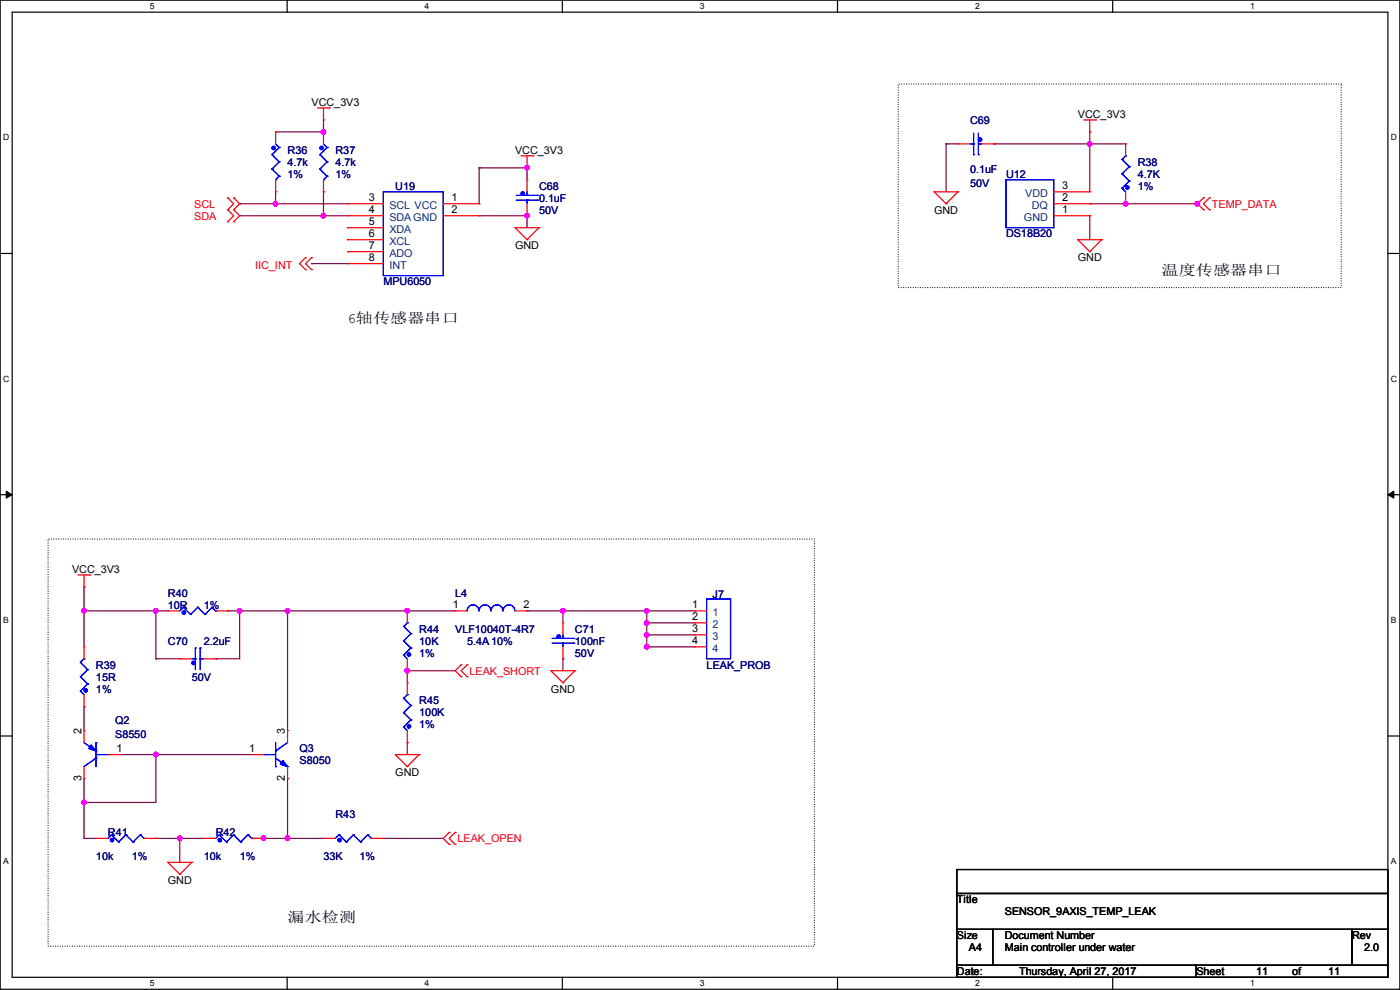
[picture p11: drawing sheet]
<svg xmlns="http://www.w3.org/2000/svg" width="297mm" height="210mm" viewBox="0 0 297 210" stroke-linecap="round" stroke-linejoin="round" font-family="sans-serif">
<path d="M0 0h297v209.8h-297zM2.6 2.6h291.8v204.7h-291.8z" fill="none" stroke="#000" stroke-width=".25"/>
<g fill="#fff">
<path d="M31.7 .3h1v2h-1z"/>
<path d="M31.7 207.6h1v1.9h-1z"/>
</g>
<path d="M60.9 0v2.6M60.9 207.3v2.5" fill="none" stroke="#000" stroke-width=".25"/>
<g fill="#fff">
<path d="M90.1 .3h1v2h-1z"/>
<path d="M90.1 207.6h1v1.9h-1z"/>
</g>
<path d="M119.3 0v2.6M119.3 207.3v2.5" fill="none" stroke="#000" stroke-width=".25"/>
<g fill="#fff">
<path d="M148.5 .3h.9v2h-.9z"/>
<path d="M148.5 207.6h.9v1.9h-.9z"/>
</g>
<path d="M177.7 0v2.6M177.7 207.3v2.5" fill="none" stroke="#000" stroke-width=".25"/>
<g fill="#fff">
<path d="M206.8 .3h1v2h-1z"/>
<path d="M206.8 207.6h1v1.9h-1z"/>
</g>
<path d="M236.1 0v2.6M236.1 207.3v2.5" fill="none" stroke="#000" stroke-width=".25"/>
<g fill="#fff">
<path d="M265.2 .3h1v2h-1z"/>
<path d="M265.2 207.6h1v1.9h-1z"/>
<path d="M.7 28.2h1.2v1.9h-1.2z"/>
<path d="M295.1 28.2h1.2v1.9h-1.2z"/>
<path d="M.7 79.3h1.2v2h-1.2z"/>
<path d="M295.1 79.3h1.2v2h-1.2z"/>
</g>
<path d="M0 53.8h2.6M294.4 53.8h2.6" fill="none" stroke="#000" stroke-width=".25"/>
<g fill="#fff">
<path d="M.7 130.5h1.2v2h-1.2z"/>
<path d="M295.1 130.5h1.1v2h-1.1z"/>
</g>
<path d="M0 104.9h2.6M294.4 104.9h2.6" fill="none" stroke="#000" stroke-width=".25"/>
<path d="M1.3 104.2l1.3 .7-1.3 .8zM294.4 104.9l1.3-.7v1.5z" fill="#000" stroke="#000" stroke-width=".21"/>
<g fill="#fff">
<path d="M.7 181.7h1.2v2h-1.2z"/>
<path d="M295.1 181.7h1.1v2h-1.1z"/>
</g>
<path d="M0 156.1h2.6M294.4 156.1h2.6M203 184.4h91.4v5.1h-91.4zM203 189.5h91.4v7.6h-91.4zM203 197.1h7.6v7.7h-7.6zM210.6 197.1h76.2v7.7h-76.2zM286.8 197.1h7.6v7.7h-7.6zM203 204.8h50.8v2.5h-50.8zM253.8 204.8h40.6v2.5h-40.6z" fill="none" stroke="#000" stroke-width=".25"/>
<path d="M190.5 17.8h94v43.2h-94zM10.2 114.3h162.6v86.4h-162.6z" fill="none" stroke="#000" stroke-width=".25" stroke-dasharray="0 .5"/>
<g fill="none" stroke="#800040" stroke-width=".25">
<path d="M58.5 28h.1M68.6 25.4h.1M68.6 25.4v2.6h-10.1M101.6 35.6h.1M101.6 35.6v7.6M101.6 35.6h10.2M111.8 35.6h.1M111.8 35.6v2.5M200.7 30.5h.1M200.7 30.5h2.5M200.7 30.5v10.2M210.9 30.5h.1"/>
<path d="M210.9 30.5h27.9M231.2 30.5h.1M231.2 28h.1M231.2 28v12.7M50.8 45.8h.1M50.8 43.2h.1M50.8 43.2h22.9M50.8 45.8h22.9M58.5 43.2h.1M58.5 40.7h.1M58.5 40.7v2.5M66.1 55.9h.1"/>
<path d="M66.1 55.9h7.6M68.6 45.8h.1M68.6 40.7h.1M68.6 40.7v5.1M101.6 45.8h.1M101.6 45.8h10.2M111.8 45.8h.1M111.8 45.8v2.5M231.2 45.8h.1M231.2 43.2h.1M231.2 43.2h22.8M231.2 45.8v5"/>
<path d="M238.8 43.2h.1M17.8 129.6h.1M17.8 124.5h.1M17.8 124.5v12.7M17.8 129.6h17.8M33.1 129.6h.1M33.1 139.7h.1M33.1 129.6v10.1M33.1 139.7h5M45.8 139.7h.1M48.3 129.6h.1M48.3 129.6h48.3"/>
<path d="M50.8 129.6h.1M50.8 129.6v10.1h-5M61 129.6h.1M61 129.6v25.4M86.4 129.6h.1M111.8 129.6h.1M111.8 129.6h35.6M119.4 129.6h.1M119.4 139.7h.1M119.4 129.6v2.5M119.4 139.7v2.6M137.2 129.6h.1"/>
<path d="M137.2 134.7h.1M137.2 132.1h.1M137.2 137.2h.1M137.2 129.6v7.6M137.2 132.1h10.2M137.2 134.7h10.2M137.2 137.2h10.2M17.8 149.9h.1M17.8 149.9v5.1M86.4 142.3h.1M86.4 157.5h.1M86.4 142.3v2.5"/>
<path d="M86.4 157.5v2.6M86.4 142.3h10.2M17.8 170.2h.1M17.8 177.8h.1M17.8 165.1h.1M17.8 165.1v12.7M17.8 177.8h2.6M25.4 160.1h.1M25.4 160.1h28M33.1 160.1h.1M33.1 177.8h.1M33.1 160.1v10.1h-15.3"/>
<path d="M33.1 177.8h10.1M38.1 177.8h.1M38.1 177.8v5.1M53.4 177.8h.1M53.4 177.8h15.2M55.9 177.8h.1M61 165.1h.1M61 177.8h.1M61 165.1v12.7M81.3 177.8h.1M81.3 177.8h12.7"/>
</g>
<g fill="#f0f" stroke="#f0f" stroke-width=".25">
<circle cx="17.8" cy="129.6" r=".49"/>
<circle cx="33" cy="160" r=".49"/>
<circle cx="17.8" cy="170.2" r=".49"/>
<circle cx="61" cy="177.8" r=".49"/>
<circle cx="33" cy="129.6" r=".49"/>
<circle cx="50.8" cy="129.6" r=".49"/>
<circle cx="86.4" cy="129.6" r=".49"/>
<circle cx="61" cy="129.6" r=".49"/>
<circle cx="137.2" cy="129.6" r=".49"/>
<circle cx="55.9" cy="177.8" r=".49"/>
<circle cx="86.4" cy="142.3" r=".49"/>
<circle cx="38.1" cy="177.8" r=".49"/>
<circle cx="254" cy="43.2" r=".49"/>
<circle cx="238.8" cy="43.2" r=".49"/>
<circle cx="231.2" cy="30.5" r=".49"/>
<circle cx="137.2" cy="137.2" r=".49"/>
<circle cx="137.2" cy="134.6" r=".49"/>
<circle cx="119.4" cy="129.6" r=".49"/>
<circle cx="137.2" cy="132.1" r=".49"/>
<circle cx="58.4" cy="43.2" r=".49"/>
<circle cx="68.6" cy="45.7" r=".49"/>
<circle cx="111.8" cy="35.6" r=".49"/>
<circle cx="111.8" cy="45.7" r=".49"/>
<circle cx="68.6" cy="28" r=".49"/>
</g>
<g fill="none" stroke="#f00" stroke-width=".25">
<path d="M58.5 28h.1M58.5 28v2.5M58.5 38.1v2.6M67.4 22.9h2.5M68.6 25.4h.1M68.6 28h.1M68.6 22.9v2.5M68.6 28v2.5M68.6 38.1v2.6M69.9 22.9h.1M110.5 33.1h2.6M111.8 35.6h.1"/>
<path d="M111.8 38.1h.1M111.8 33.1v2.5M111.8 38.1v2.6M113.1 33.1h.1M203.2 30.5h.1M203.2 30.5h2.6M208.3 30.5h2.6M210.9 30.5h.1M229.9 25.4h2.6M231.2 28h.1M231.2 25.4v2.6M232.5 25.4h.1"/>
<path d="M238.8 30.5h.1M238.8 30.5v2.6M48.3 44.5h.1M48.3 42h.1M48.3 47h.1M48.3 42l1.3 1.2-1.3 1.3M48.3 44.5l1.3 1.3-1.3 1.2M49.6 42h.1M49.6 44.5h.1M49.6 47h.1M49.6 42l1.2 1.2-1.2 1.3M49.6 44.5l1.2 1.3-1.2 1.2"/>
<path d="M58.5 40.7h.1M64.8 54.7h.1M64.8 57.2h.1M64.8 54.7l-1.3 1.2 1.3 1.3M66.1 54.7h.1M66.1 57.2h.1M66.1 54.7l-1.3 1.2 1.3 1.3M68.6 40.7h.1M73.7 43.2h.1M73.7 45.8h.1M73.7 48.3h.1M73.7 50.8h.1"/>
<path d="M73.7 53.4h.1M73.7 55.9h.1M73.7 50.8h7.6M73.7 48.3h7.6M73.7 45.8h7.6M73.7 43.2h7.6M73.7 53.4h7.6M73.7 55.9h7.6M94 45.8h7.6M94 43.2h7.6M101.6 43.2h.1M101.6 45.8h.1"/>
<path d="M109.3 48.3h.1M109.3 48.3h5M109.3 48.3l2.5 2.5M111.8 50.8h.1M111.8 45.8h.1M111.8 43.2v2.6M114.3 48.3h.1M114.3 48.3l-2.5 2.5M198.2 40.7h.1M198.2 40.7h5M198.2 40.7l2.5 2.5M200.7 43.2h.1"/>
<path d="M203.2 40.7h.1M203.2 40.7l-2.5 2.5M223.6 40.7h7.6M223.6 45.8h7.6M223.6 43.2h7.6M228.6 50.8h.1M228.6 50.8h5.1M228.6 50.8l2.6 2.6M231.2 53.4h.1M231.2 45.8h.1M231.2 43.2h.1M231.2 40.7h.1"/>
<path d="M233.7 50.8h.1M233.7 50.8l-2.5 2.6M238.8 43.2h.1M238.8 40.7v2.5M255.3 42h.1M255.3 44.5h.1M255.3 42l-1.3 1.2 1.3 1.3M256.6 44.5h.1M256.6 42h.1M256.6 42l-1.3 1.2 1.3 1.3M16.6 122h2.5M17.8 124.5h.1"/>
<path d="M17.8 137.2h.1M17.8 122v2.5M17.8 137.2v2.5M19.1 122h.1M35.6 129.6h.1M35.6 129.6h2.5M38.1 139.7h.1M38.1 139.7h2.6M43.2 139.7h2.6M45.8 139.7h.1M45.8 129.6h2.5M48.3 129.6h.1"/>
<path d="M86.4 129.6h.1M86.4 129.6v2.5M86.4 139.7v2.6M96.6 129.6h.1M96.6 129.6h2.5M109.3 129.6h2.5M111.8 129.6h.1M119.4 132.1h.1M119.4 139.7h.1M119.4 132.1v2.6M119.4 137.2v2.5M147.4 129.6h.1"/>
<path d="M147.4 132.1h.1M147.4 134.7h.1M147.4 137.2h.1M147.4 129.6h2.5M147.4 132.1h2.5M147.4 134.7h2.5M147.4 137.2h2.5M17.8 155h.1M17.8 149.9h.1M17.8 147.4v2.5M17.8 155v2.5M61 155h.1"/>
<path d="M61 155v2.5M86.4 142.3h.1M86.4 157.5h.1M86.4 144.8h.1M86.4 144.8v2.6M86.4 155v2.5M97.8 141h.1M97.8 143.6h.1M97.8 141l-1.2 1.3 1.2 1.3M99.1 143.6h.1M99.1 141h.1M99.1 141l-1.3 1.3 1.3 1.3"/>
<path d="M116.9 142.3h.1M116.9 142.3h5.1M116.9 142.3l2.5 2.5M119.4 144.8h.1M122 142.3h.1M122 142.3l-2.6 2.5M17.8 165.1h.1M17.8 162.6v2.5M20.4 177.8h.1M20.4 177.8h2.5M22.9 160.1h2.5M25.4 160.1h.1"/>
<path d="M30.5 177.8h2.6M33.1 177.8h.1M43.2 177.8h.1M43.2 177.8h2.6M53.4 160.1h.1M53.4 160.1h2.5M53.4 177.8h2.5M55.9 177.8h.1M61 165.1h.1M61 162.6v2.5M68.6 177.8h.1M68.6 177.8h2.6"/>
<path d="M78.8 177.8h2.5M81.3 177.8h.1M83.9 160.1h.1M83.9 160.1h5M83.9 160.1l2.5 2.5M86.4 162.6h.1M88.9 160.1h.1M88.9 160.1l-2.5 2.5M95.3 176.6h.1M95.3 179.1h.1M95.3 176.6l-1.3 1.2 1.3 1.3M96.6 179.1h.1"/>
<path d="M96.6 176.6h.1M96.6 176.6l-1.3 1.2 1.3 1.3M35.6 182.9h.1M35.6 182.9h5.1M35.6 182.9l2.5 2.6M38.1 185.5h.1M40.7 182.9h.1M40.7 182.9l-2.6 2.6"/>
</g>
<g fill="none" stroke="#00f" stroke-width=".25">
<path d="M57.7 32.8h.1M57.7 35.9h.1M57.7 32.8l1.5 1.5M57.7 35.9l1.5 1.5M58.5 38.1h.1M58.5 30.5l.7 .8M59.2 31.3h.1M59.2 34.3h.1M59.2 37.4h.1M59.2 31.3l-1.5 1.5M59.2 34.3l-1.5 1.6M59.2 37.4l-.7 .7"/>
<path d="M67.9 32.8h.1M67.9 35.9h.1M67.9 32.8l1.5 1.5M67.9 35.9l1.5 1.5M68.6 38.1h.1M68.6 30.5l.8 .8M69.4 31.3h.1M69.4 34.3h.1M69.4 37.4h.1M69.4 31.3l-1.5 1.5M69.4 34.3l-1.5 1.6M69.4 37.4l-.8 .7"/>
<path d="M205.8 30.5h.7M206.5 32.8h.1M206.5 30.5h.1M206.5 28.2v4.6M207.6 32.8h.1M207.6 30.5h.1M207.6 28.2v4.6M207.6 30.5h.7M213.4 38.1h10.2v10.2h-10.2zM238 39.9h.1M238 36.9h.1M238 33.8h.1"/>
<path d="M238 39.9l.8 .8M238 36.9l1.6 1.5M238 33.8l1.6 1.5M238.8 33.1h.1M238.8 33.1l-.8 .7M239.6 38.4h.1M239.6 35.3h.1M239.6 38.4l-1.6 1.5M239.6 35.3l-1.6 1.6M81.3 40.7h12.7v17.8h-12.7zM109.5 42.5h4.6M109.5 41.4h4.6"/>
<path d="M111.8 42.5h.1M111.8 41.4h.1M111.8 40.7v.7M111.8 42.5v.7M114.1 42.5h.1M114.1 41.4h.1M17.8 139.7h.1M17.8 139.7l-.7 .8M38.9 128.8h.1M38.9 128.8l-.8 .8M38.9 128.8l1.5 1.5M40.4 130.3h.1"/>
<path d="M40.7 139.7h.7M41.4 137.5h.1M41.4 139.7h.1M41.4 137.5v4.5M42 128.8h.1M42 128.8l-1.6 1.5M42 128.8l1.5 1.5M42.5 137.5h.1M42.5 139.7h.1M42.5 137.5v4.5M42.5 139.7h.7M43.5 130.3h.1"/>
<path d="M45 128.8h.1M45 128.8l-1.5 1.5M45 128.8l.8 .8M45.8 129.6h.1M85.6 139h.1M85.6 135.9h.1M85.6 132.9h.1M85.6 139l.8 .7M85.6 135.9l1.6 1.6M85.6 132.9l1.6 1.5M86.4 132.1h.1M86.4 132.1l-.8 .8"/>
<path d="M87.2 137.5h.1M87.2 134.4h.1M87.2 137.5l-1.6 1.5M87.2 134.4l-1.6 1.5M99.1 129.6a1.25 1.25 0 0 1 1.3-1.3 1.25 1.25 0 0 1 1.2 1.3 1.29 1.29 0 0 1 1.3-1.3 1.29 1.29 0 0 1 1.3 1.3 1.25 1.25 0 0 1 1.2-1.3 1.25 1.25 0 0 1 1.3 1.3M106.7 129.6a1.25 1.25 0 0 1 1.3-1.3 1.25 1.25 0 0 1 1.2 1.3M117.1 136.4h4.6M117.1 135.4h4.6M119.4 136.4h.1M119.4 135.4h.1M119.4 134.7v.7M119.4 136.4v.8"/>
<path d="M121.7 136.4h.1M121.7 135.4h.1M149.9 127h5.1v12.7h-5.1zM17.1 146.6h.1M17.1 143.6h.1M17.1 140.5h.1M17.1 146.6l.7 .8M17.1 143.6l1.5 1.5M17.1 140.5l1.5 1.5M17.8 157.5l2.6 1.8M18.6 145.1h.1M18.6 142h.1"/>
<path d="M18.6 145.1l-1.5 1.5M18.6 142l-1.5 1.6M20.4 159.3h.1M20.4 157.5h.1M20.4 157.5v5.1M58.5 159.3h.1M58.5 157.5v5.1M61 157.5l-2.5 1.8M85.6 154.2h.1M85.6 151.2h.1M85.6 148.1h.1M85.6 154.2l.8 .8"/>
<path d="M85.6 151.2l1.6 1.5M85.6 148.1l1.6 1.5M86.4 147.4h.1M86.4 147.4l-.8 .7M87.2 152.7h.1M87.2 149.6h.1M87.2 152.7l-1.6 1.5M87.2 149.6l-1.6 1.6M20.4 160.8h.1M20.4 160.1h2.5M20.4 160.8l-2.6 1.8M22.9 160.1h.1"/>
<path d="M23.7 177.1h.1M23.7 177.1l-.8 .7M23.7 177.1l1.5 1.5M25.2 178.6h.1M26.7 177.1h.1M26.7 177.1l-1.5 1.5M26.7 177.1l1.5 1.5M28.2 178.6h.1M29.8 177.1h.1M29.8 177.1l-1.6 1.5M29.8 177.1l.7 .7M30.5 177.8h.1"/>
<path d="M46.5 177.1h.1M46.5 177.1l-.7 .7M46.5 177.1l1.5 1.5M48 178.6h.1M49.6 177.1h.1M49.6 177.1l-1.6 1.5M49.6 177.1l1.5 1.5M51.1 178.6h.1M52.6 177.1h.1M52.6 177.1l-1.5 1.5M52.6 177.1l.8 .7M53.4 177.8h.1"/>
<path d="M55.9 160.1h.1M55.9 160.1h2.6M58.5 162.6h.1M58.5 160.8l2.5 1.8M61 162.6h.1M71.9 177.1h.1M71.9 177.1l-.7 .7M71.9 177.1l1.5 1.5M73.4 178.6h.1M75 177.1h.1M75 177.1l-1.6 1.5M75 177.1l1.5 1.5"/>
<path d="M76.5 178.6h.1M78 177.1h.1M78 177.1l-1.5 1.5M78 177.1l.8 .7M78.8 177.8h.1"/>
</g>
<g fill="#00f" stroke="#00f" stroke-width=".25">
<path d="M60 161.3l1 1.3-1.5-.5z"/>
<path d="M19.3 158l1.1 1.3-1.6-.5z"/>
<circle cx="58.1" cy="31.4" r=".36"/>
<circle cx="86.8" cy="138.8" r=".36"/>
<circle cx="23.8" cy="178.2" r=".36"/>
<circle cx="207.9" cy="29.6" r=".36"/>
<circle cx="239.2" cy="39.8" r=".36"/>
<circle cx="68.2" cy="31.4" r=".36"/>
<circle cx="118.5" cy="135" r=".36"/>
<circle cx="86.8" cy="154.1" r=".36"/>
<circle cx="46.6" cy="178.2" r=".36"/>
<circle cx="41" cy="140.6" r=".36"/>
<circle cx="72" cy="178.2" r=".36"/>
<circle cx="18.2" cy="146.5" r=".36"/>
<circle cx="110.9" cy="41" r=".36"/>
<circle cx="39" cy="129.9" r=".36"/>
</g>
<g font-size="3">
<text x="246.4" y="58.3">温度传感器串口</text>
<text x="73.7" y="68.5">6轴传感器串口</text>
<text x="61" y="195.5">漏水检测</text>
</g>
<g font-size="2.3">
<text x="66.1" y="22.4">VCC_3V3</text>
<text x="228.7" y="25">VCC_3V3</text>
<text x="109.3" y="32.6">VCC_3V3</text>
<text x="225.4" y="40.1">3</text>
<text x="78.3" y="42.7">3</text>
<text x="78.3" y="45.2">4</text>
<text x="78.3" y="47.8">5</text>
<text x="95.8" y="42.7">1</text>
<text x="95.8" y="45.2">2</text>
<text x="198.2" y="45.3">GND</text>
<text x="225.4" y="45.2">1</text>
<text x="225.4" y="42.7">2</text>
<text x="78.3" y="50.3">6</text>
<text x="78.3" y="52.8">7</text>
<text x="109.3" y="52.9">GND</text>
<text x="78.3" y="55.4">8</text>
<text x="228.7" y="55.5">GND</text>
<text x="15.3" y="121.5">VCC_3V3</text>
<text x="96.1" y="129">1</text>
<text x="111" y="129">2</text>
<text x="146.9" y="129">1</text>
<text x="146.9" y="131.6">2</text>
<text x="146.9" y="134.1">3</text>
<text x="146.9" y="136.7">4</text>
<text x="116.9" y="146.9">GND</text>
<text x="17.3" y="155.7" transform="rotate(-90 17.3 155.7)">2</text>
<text x="60.5" y="155.7" transform="rotate(-90 60.5 155.7)">3</text>
<text x="24.7" y="159.5">1</text>
<text x="52.9" y="159.5">1</text>
<text x="17.3" y="165.6" transform="rotate(-90 17.3 165.6)">3</text>
<text x="60.5" y="165.6" transform="rotate(-90 60.5 165.6)">2</text>
<text x="83.9" y="164.7">GND</text>
<text x="35.6" y="187.5">GND</text>
<text x="203" y="191.6">Title</text>
<text x="213.2" y="194.1">SENSOR_9AXIS_TEMP_LEAK</text>
<text x="203" y="199.2">Size</text>
<text x="205.5" y="201.8">A4</text>
<text x="213.2" y="199.2">Document Number</text>
<text x="213.2" y="201.8">Main controller under water</text>
<text x="286.8" y="199.2">Rev</text>
<text x="289.4" y="201.8">2.0</text>
<text x="203" y="206.8">Date:</text>
<text x="216.2" y="206.8">Thursday, April 27, 2017</text>
<text x="253.8" y="206.8">Sheet</text>
<text x="266.5" y="206.8">11</text>
<text x="274.1" y="206.8">of</text>
<text x="281.7" y="206.8">11</text>
</g>
<g font-size="2.3" fill="#000080">
<text x="205.8" y="26.2">C69</text>
<text x="61" y="32.6">R36</text>
<text x="61" y="35.1">4.7k</text>
<text x="71.2" y="32.6">R37</text>
<text x="71.2" y="35.1">4.7k</text>
<text x="241.4" y="35.1">R38</text>
<text x="61" y="37.7">1%</text>
<text x="71.2" y="37.7">1%</text>
<text x="83.9" y="40.2">U19</text>
<text x="114.4" y="40.2">C68</text>
<text x="205.8" y="36.7">0.1uF</text>
<text x="205.8" y="39.7">50V</text>
<text x="213.4" y="37.7">U12</text>
<text x="241.4" y="37.7">4.7K</text>
<text x="241.4" y="40.2">1%</text>
<text x="114.4" y="42.8">0.1uF</text>
<text x="114.4" y="45.3">50V</text>
<text x="213.4" y="50.4">DS18B20</text>
<text x="81.3" y="60.5">MPU6050</text>
<text x="35.6" y="126.6">R40</text>
<text x="35.6" y="129.1">10R</text>
<text x="43.2" y="129.1">1%</text>
<text x="96.6" y="126.6">L4</text>
<text x="151.2" y="126.8">J7</text>
<text x="35.6" y="136.7">C70</text>
<text x="43.2" y="136.7">2.2uF</text>
<text x="88.9" y="134.2">R44</text>
<text x="88.9" y="136.7">10K</text>
<text x="96.6" y="134.2">VLF10040T-4R7</text>
<text x="99.1" y="136.7">5.4A10%</text>
<text x="122" y="134.2">C71</text>
<text x="122" y="136.7">100nF</text>
<text x="20.4" y="141.8">R39</text>
<text x="88.9" y="139.3">1%</text>
<text x="122" y="139.3">50V</text>
<text x="149.9" y="141.8">LEAK_PROB</text>
<text x="20.4" y="144.4">15R</text>
<text x="20.4" y="146.9">1%</text>
<text x="40.7" y="144.4">50V</text>
<text x="88.9" y="149.4">R45</text>
<text x="24.4" y="153.5">Q2</text>
<text x="88.9" y="152">100K</text>
<text x="88.9" y="154.5">1%</text>
<text x="24.4" y="156.5">S8550</text>
<text x="63.5" y="159.6">Q3</text>
<text x="63.5" y="162.1">S8050</text>
<text x="71.2" y="173.6">R43</text>
<text x="22.9" y="177.4">R41</text>
<text x="45.8" y="177.4">R42</text>
<text x="20.4" y="182.5">10k</text>
<text x="28" y="182.5">1%</text>
<text x="43.2" y="182.5">10k</text>
<text x="50.8" y="182.5">1%</text>
<text x="68.6" y="182.5">33K</text>
<text x="76.2" y="182.5">1%</text>
</g>
<g font-size="2.3" fill="#004080">
<text x="217.5" y="41.7">VDD</text>
<text x="82.6" y="44.3">SCL VCC</text>
<text x="82.6" y="46.8">SDAGND</text>
<text x="217.2" y="46.8">GND</text>
<text x="218.9" y="44.3">DQ</text>
<text x="82.6" y="49.4">XDA</text>
<text x="82.6" y="51.9">XCL</text>
<text x="82.6" y="54.4">ADO</text>
<text x="82.6" y="57">INT</text>
<text x="151.2" y="130.6">1</text>
<text x="151.2" y="133.2">2</text>
<text x="151.2" y="135.7">3</text>
<text x="151.2" y="138.3">4</text>
</g>
<g font-size="2.3" fill="#f00">
<text x="41.2" y="44">SCL</text>
<text x="41.2" y="46.6">SDA</text>
<text x="257.1" y="44">TEMP_DATA</text>
<text x="54.1" y="57">IIC_INT</text>
<text x="99.6" y="143.1">LEAK_SHORT</text>
<text x="97.1" y="178.6">LEAK_OPEN</text>
</g>
<g font-size="1.8">
<text x="31.8" y="1.9">5</text>
<text x="90.1" y="1.9">4</text>
<text x="148.5" y="1.9">3</text>
<text x="206.8" y="1.9">2</text>
<text x="265.2" y="1.9">1</text>
<text x=".7" y="29.8">D</text>
<text x="295.1" y="29.8">D</text>
<text x=".7" y="80.9">C</text>
<text x="295.1" y="80.9">C</text>
<text x=".7" y="132.1">B</text>
<text x="295.1" y="132.1">B</text>
<text x=".7" y="183.3">A</text>
<text x="295.1" y="183.3">A</text>
<text x="31.8" y="209.2">5</text>
<text x="90.1" y="209.2">4</text>
<text x="148.5" y="209.2">3</text>
<text x="206.8" y="209.2">2</text>
<text x="265.2" y="209.2">1</text>
</g>
</svg>
